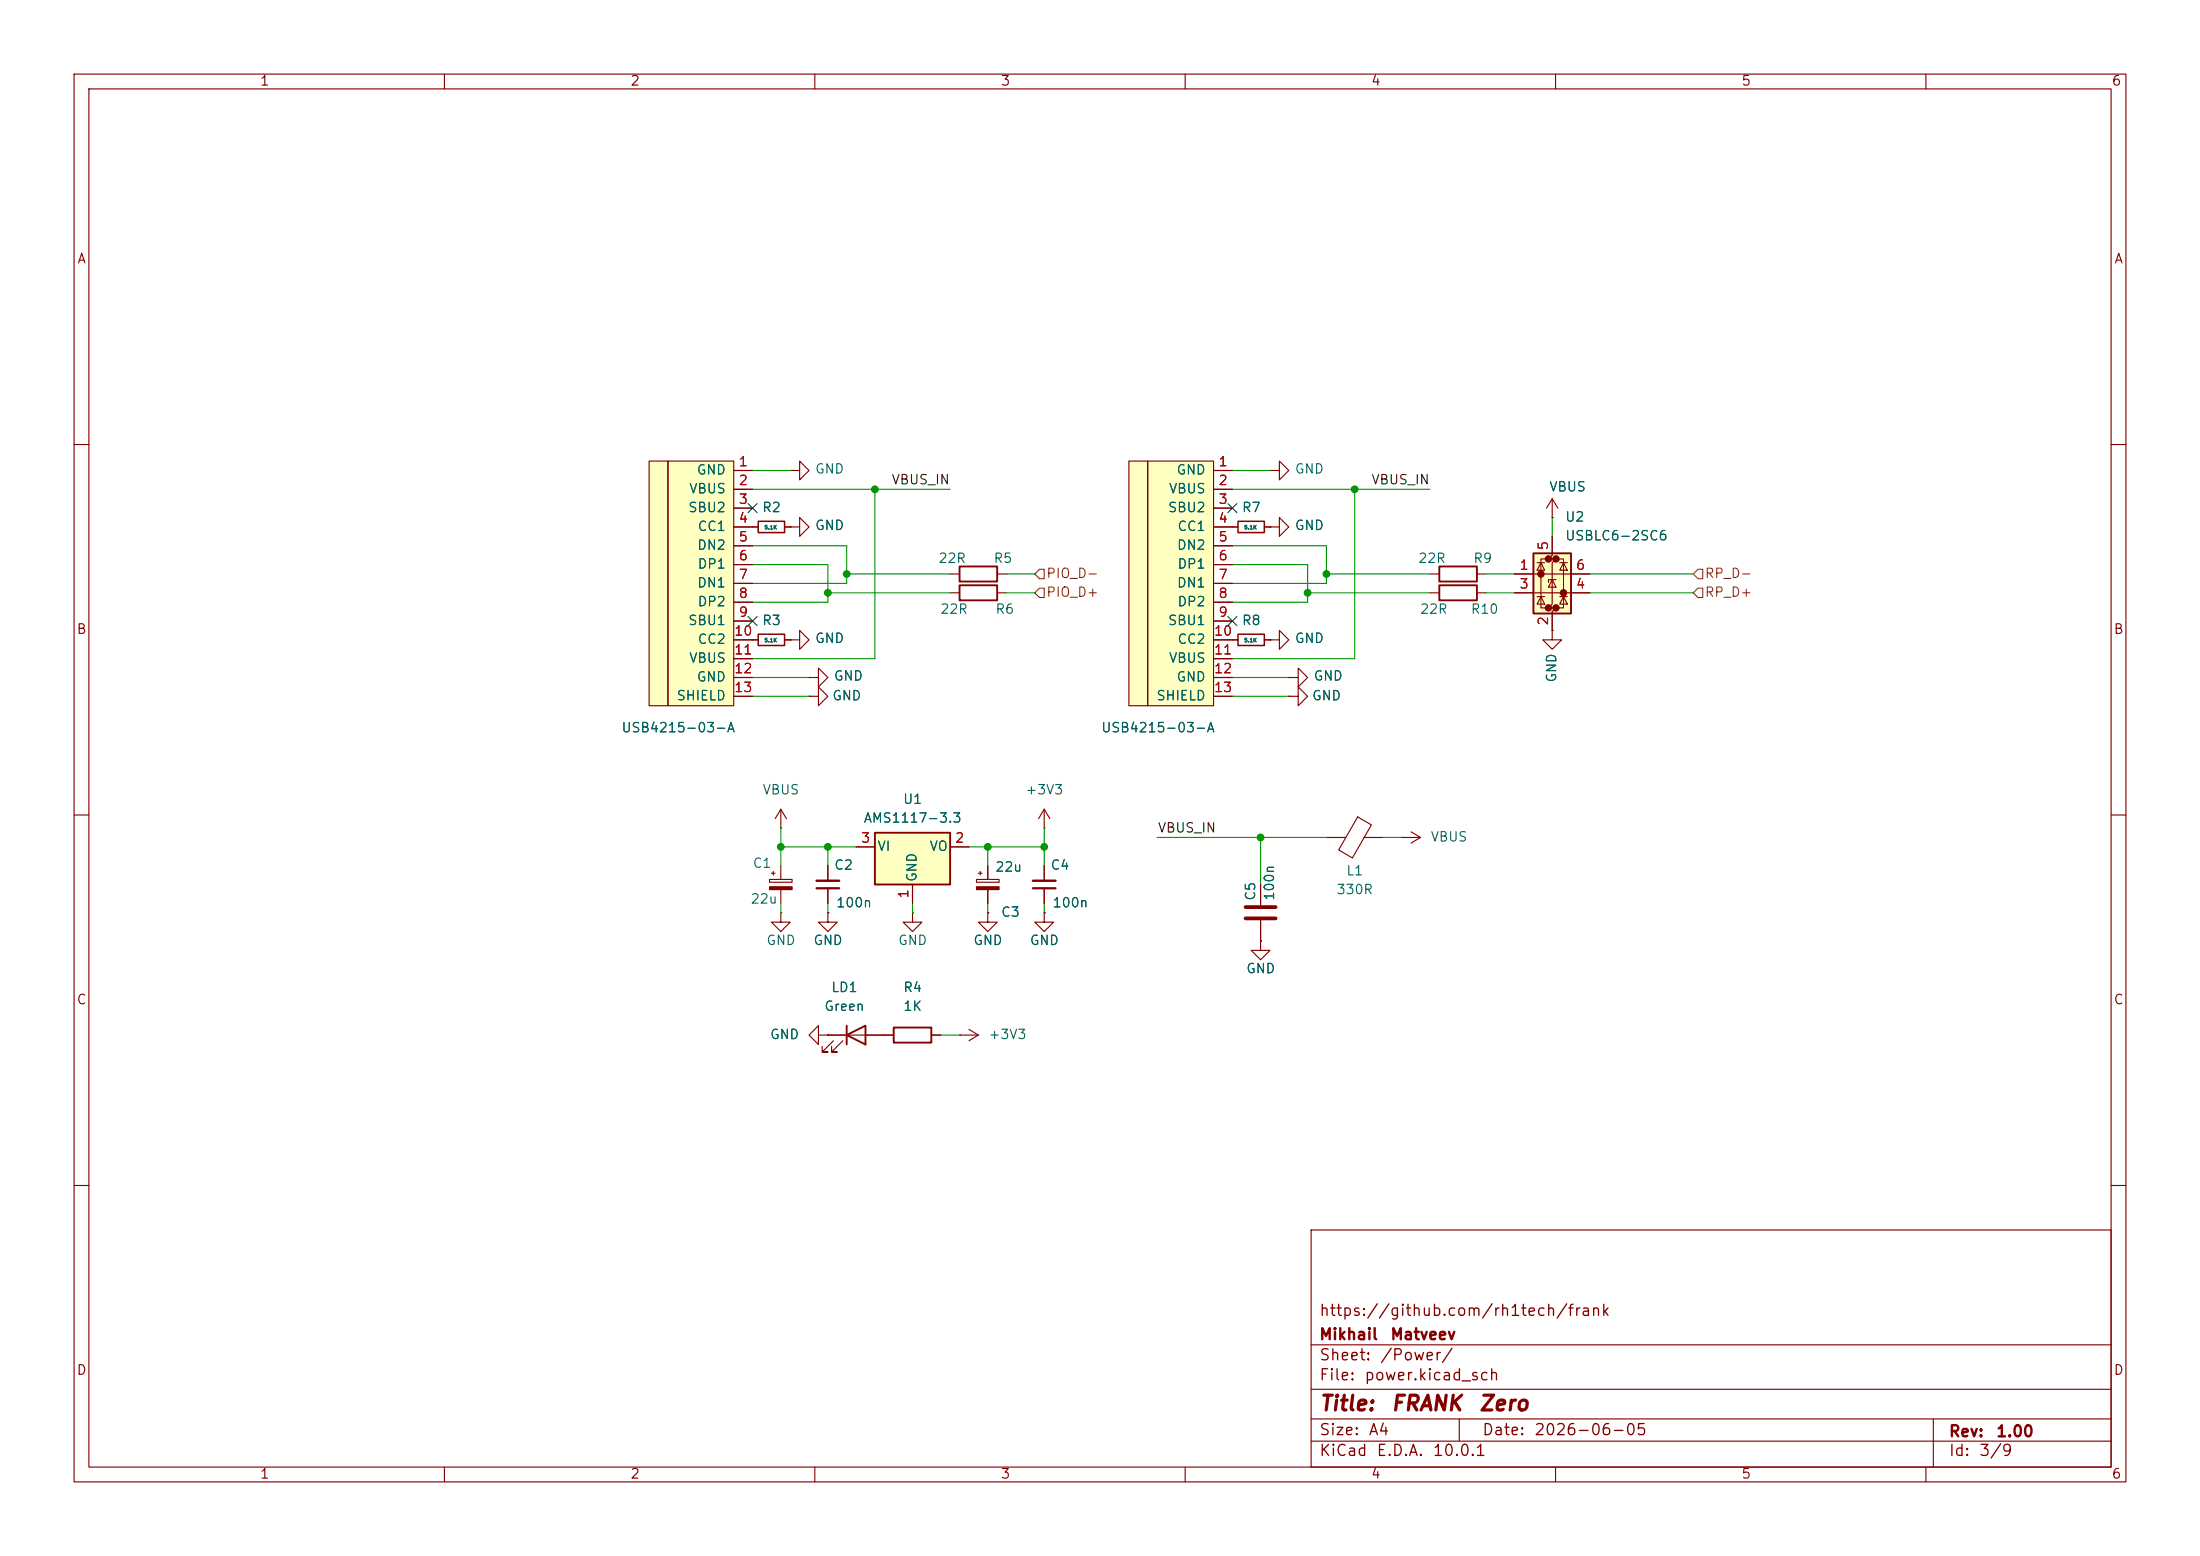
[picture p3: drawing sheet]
<svg xmlns="http://www.w3.org/2000/svg" width="297mm" height="210mm" viewBox="0 0 297 210" stroke-linecap="round" stroke-linejoin="round" font-family="sans-serif">
<g fill="none" stroke="#840000" stroke-width=".15">
<path d="M10 10h277v190h-277zM12 12h273v186h-273zM60 10v2M110 10v2M160 10v2M210 10v2M260 10v2M10 60h2M166.4 71.1h.7M170.7 71.1h.7M171.4 71.1h1.3v-1.2l1.3 1.2-1.3 1.3v-1.3M171.4 71.1h.1"/>
<path d="M285 60h2M109.2 91.4h1.3v-1.2l1.3 1.2-1.3 1.3v-1.3M109.2 91.4h.1M174 91.4h1.3v-1.2l1.2 1.2-1.2 1.3v-1.3M174 91.4h.1M174 94h1.3v-1.3l1.2 1.3-1.2 1.3v-1.3M174 94h.1M10 110h2M179.1 113h2.6M183.3 110.3l1.8 1-2.5 4.5-1.9-1.1zM184.1 113h2.6M189.2 113h.1"/>
<path d="M189.2 113h2.6M190.5 112.3l1.3 .7M191.8 113l-1.3 .8M285 110h2M105.4 123.2v1.3h1.3l-1.3 1.2-1.3-1.2h1.3M105.4 123.2h.1M110.5 139.7v-1.3l-1.3 1.3 1.3 1.3v-1.3h1.3M111.8 123.2v1.3h1.2l-1.2 1.2-1.3-1.2h1.3M111.8 123.2h.1M111.8 139.7h.1M111.8 139.7h8.8M123.2 123.2v1.3h1.3l-1.3 1.2-1.3-1.2h1.3"/>
<path d="M123.2 123.2h.1M125.7 139.7h1.3M129.5 139.7h.1M129.5 139.7h2.6M130.8 138.9l1.3 .8M132.1 139.7l-1.3 .8M112.5 140.5l-1.5 1.5h.8h-.8v-.8M113.8 140.5l-1.5 1.5h.7h-.7v-.8M10 160h2M177 166h108v32h-108zM285 160h2M60 198v2"/>
<path d="M110 198v2M160 198v2M177 194.5h108M177 191.5h108M177 187.5h108M177 181.5h108M197 191.5v3M210 198v2M260 198v2M261 191.5v6.5"/>
</g>
<path d="M167.1 70.4h3.6v1.5h-3.6z" fill="none" stroke="#840000" stroke-width=".2"/>
<path d="M114.3 139.7l2.5-1.3v2.6zM114.3 138.4v2.6M120.6 138.7h5.1v2h-5.1z" fill="none" stroke="#840000" stroke-width=".25"/>
<path d="M118.1 112.4h10.2v7h-10.2z" fill="#ffffc2"/>
<path d="M118.1 112.4h10.2v7h-10.2z" fill="none" stroke="#840000" stroke-width=".25"/>
<g fill="none" stroke="#840000" stroke-width=".15">
<path d="M209.5 69.9h.1M209.5 67.3l-.7 1.3M209.5 67.3l.8 1.3M209.5 67.3v2.6M166.4 86.4h.7M170.7 86.4h.7M171.4 86.4h1.3v-1.3l1.3 1.3-1.3 1.2v-1.2M171.4 86.4h.1M103.9 118.7h3v.4h-3zM104.1 117.9h.5M104.4 117.6v.5M105.4 111.8h.1"/>
<path d="M105.4 109.2l-.8 1.3M105.4 109.2l.8 1.3M105.4 109.2v2.6M105.4 116.8v1.9M111.8 116.8v2.1M111.8 119.9v2M115.6 114.3h2.5M123.2 119.4v2.5M128.3 114.3h2.5M105.4 120.1v1.8"/>
</g>
<path d="M110.2 119.9h3.1" fill="none" stroke="#840000" stroke-width=".3"/>
<path d="M110.2 118.9h3.1" fill="none" stroke="#840000" stroke-width=".33"/>
<path d="M167.1 85.6h3.6v1.5h-3.6z" fill="none" stroke="#840000" stroke-width=".2"/>
<path d="M103.9 119.7h3v.4h-3z" fill="#840000" stroke="#840000" stroke-width=".15"/>
<path d="M207 74.7h5.1v8.1h-5.1z" fill="#ffffc2"/>
<g fill="#840000" stroke="#840000" stroke-width=".51">
<circle cx="208" cy="77.5" r=".25"/>
<circle cx="209" cy="75.4" r=".25"/>
<circle cx="209" cy="82" r=".25"/>
<circle cx="210.1" cy="75.4" r=".25"/>
<circle cx="210.1" cy="82" r=".25"/>
<circle cx="211.1" cy="80" r=".25"/>
</g>
<g fill="none" stroke="#840000" stroke-width=".15">
<path d="M106.7 71.1h1.2v-1.2l1.3 1.2-1.3 1.3v-1.3M106.7 71.1h.1M193 77.5h1.3M199.4 77.5h1.3M204.5 77.5h10.1M207.5 75.9h1M208 75.9l.5 1.1h-1zM209 75.4h-1v6.6h1M209.5 72.4v2.5l-.5 .5h1.1l-.6 .5v5.6l-.5 .5h1.1l-.6 .6v2.5M209.5 78.2l.6 1h-1.1zM210.1 78.2h-1.1v.4M210.1 75.4h1v6.6h-1"/>
<path d="M210.6 75.9h1M211.1 75.9l.5 1.1h-1zM193 80h1.3M199.4 80h1.3M204.5 80h10.1M207.5 80.5h1M208 80.5l.5 1h-1zM209.5 85.1v1.3h1.3l-1.3 1.2-1.2-1.2h1.2M209.5 85.1h.1M210.6 80.5h1M211.1 80.5l.5 1h-1zM170.2 119.4v2.8"/>
<path d="M133.3 123.2v1.3h1.3l-1.3 1.2-1.2-1.2h1.2M133.3 123.2h.1M141 123.2v1.3h1.2l-1.2 1.2-1.3-1.2h1.3M141 123.2h.1M170.2 127v1.3h1.2l-1.2 1.2-1.3-1.2h1.3M170.2 127h.1M170.2 124.2v2.8"/>
</g>
<path d="M194.3 76.5h5.1v2h-5.1zM194.3 79h5.1v2h-5.1zM207 74.7h5.1v8.1h-5.1z" fill="none" stroke="#840000" stroke-width=".25"/>
<path d="M168.1 122.4h4.1M168.1 124h4.1" fill="none" stroke="#840000" stroke-width=".51"/>
<g fill="#ffffc2">
<path d="M152.4 62.2h2.5v33.1h-2.5z"/>
<path d="M154.9 62.2h8.9v33.1h-8.9z"/>
</g>
<g fill="none" stroke="#840000" stroke-width=".15">
<path d="M106.7 63.5h1.2v-1.3l1.3 1.3-1.3 1.3v-1.3M106.7 63.5h.1M128.3 77.5h1.2M134.6 77.5h1.3M152.4 62.2h2.5v33.1h-2.5zM154.9 62.2h8.9v33.1h-8.9zM163.8 63.5h2.6M163.8 66h2.6M163.8 68.6h2.6M163.8 71.1h2.6M163.8 73.7h2.6M163.8 76.2h2.6"/>
<path d="M163.8 78.7h2.6M171.4 63.5h1.3v-1.3l1.3 1.3-1.3 1.3v-1.3M171.4 63.5h.1M128.3 80h1.2M134.6 80h1.3M163.8 81.3h2.6M163.8 83.8h2.6M163.8 86.4h2.6M163.8 88.9h2.6M163.8 91.4h2.6M163.8 94h2.6M131.8 118.7h3.1v.4h-3.1z"/>
<path d="M132.1 117.9h.5M132.3 117.6v.5M133.3 116.8v1.9M141 111.8h.1M141 109.2v2.6M141 116.8v2.1M141 119.9v2M141 109.2l-.8 1.3M141 109.2l.7 1.3M133.3 120.1v1.8"/>
</g>
<path d="M129.5 79h5.1v2h-5.1zM129.5 76.5h5.1v2h-5.1z" fill="none" stroke="#840000" stroke-width=".25"/>
<path d="M131.8 119.7h3.1v.4h-3.1z" fill="#840000" stroke="#840000" stroke-width=".15"/>
<path d="M139.4 119.9h3.1" fill="none" stroke="#840000" stroke-width=".3"/>
<path d="M139.4 118.9h3.1" fill="none" stroke="#840000" stroke-width=".33"/>
<g fill="#ffffc2">
<path d="M87.6 62.2h2.6v33.1h-2.6z"/>
<path d="M90.2 62.2h8.9v33.1h-8.9z"/>
</g>
<g fill="none" stroke="#840000" stroke-width=".15">
<path d="M87.6 62.2h2.6v33.1h-2.6zM90.2 62.2h8.9v33.1h-8.9zM99.1 63.5h2.5M99.1 66h2.5M99.1 68.6h2.5M99.1 71.1h3.3M99.1 73.7h2.5M99.1 76.2h2.5M99.1 78.7h2.5M105.9 71.1h.8M106.7 71.1h.1M163.8 63.5h2.6"/>
<path d="M163.8 66h2.6M163.8 68.6h2.6M163.8 71.1h3.3M163.8 73.7h2.6M163.8 76.2h2.6M163.8 78.7h2.6M170.7 71.1h.7M171.4 71.1h.1M204.5 77.5h2.5M209.5 69.9h.1M209.5 72.4v2.5M212.1 77.5h2.5"/>
<path d="M99.1 81.3h2.5M99.1 83.8h2.5M99.1 86.4h3.3M99.1 88.9h2.5M99.1 91.4h2.5M99.1 94h2.5M105.9 86.4h.8M106.7 86.4h1.2v-1.3l1.3 1.3-1.3 1.2v-1.2M106.7 86.4h.1M109.2 94h1.3v-1.3l1.3 1.3-1.3 1.3v-1.3M109.2 94h.1M109.2 91.4h.1"/>
<path d="M163.8 81.3h2.6M163.8 83.8h2.6M163.8 86.4h3.3M163.8 88.9h2.6M163.8 91.4h2.6M163.8 94h2.6M170.7 86.4h.7M171.4 86.4h.1M174 94h.1M174 91.4h.1M204.5 80h2.5M209.5 85.1h.1"/>
<path d="M209.5 82.6v2.5M212.1 80h2.5M111.8 116.8v2.1M111.8 119.9v2M115.6 114.3h2.5M123.2 119.4v2.5M128.3 114.3h2.5M133.3 116.8v1.9M141 116.8v2.1M141 119.9v2M170.2 119.4v2.8M111.8 123.2h.1"/>
<path d="M111.8 139.7h.1M111.8 139.7h2.5M116.8 139.7h3.8M125.7 139.7h1.3M133.3 123.2h.1M133.3 120.1v1.8M141 123.2h.1M170.2 127h.1M170.2 124.2v2.8"/>
</g>
<path d="M102.4 70.4h3.5v1.5h-3.5zM102.4 85.6h3.5v1.5h-3.5z" fill="none" stroke="#840000" stroke-width=".2"/>
<path d="M140.3 76.8h.7v1.3h-.7l-.6-.6zM140.3 79.4h.7v1.2h-.7l-.6-.6zM229.2 76.8h.7v1.3h-.7l-.6-.6zM229.2 79.4h.7v1.2h-.7l-.6-.6z" fill="none" stroke="#725600" stroke-width=".15"/>
<g fill="none" stroke="#009600" stroke-width=".15">
<path d="M101.6 63.5h5.1M101.6 76.2h10.2v5.1h-10.2M101.6 66h26.7M101.6 73.7h12.7v5h-12.7M114.3 77.5h14M118.1 66v22.9h-16.5M135.9 77.5h3.8M166.4 73.7h12.7v5h-12.7M166.4 63.5h5M166.4 76.2h10.1v5.1h-10.1M166.4 66h26.6M179.1 77.5h13.9"/>
<path d="M182.9 66v22.9h-16.5M200.7 77.5h3.8M209.5 69.9v2.5M214.6 77.5h14M101.6 91.4h7.6M101.6 94h7.6M111.8 80h16.5M135.9 80h3.8M166.4 91.4h7.6M166.4 94h7.6M176.5 80h16.5M200.7 80h3.8"/>
<path d="M214.6 80h14M105.4 114.3h10.2M105.4 111.8v5M111.8 114.3v2.5M130.8 114.3h10.2M133.3 114.3v2.5M141 111.8v5M156.2 113h22.9M170.2 113v6.4M186.7 113h2.5M105.4 121.9v1.3M111.8 121.9v1.3"/>
<path d="M123.2 121.9v1.3M127 139.7h2.5M133.3 121.9v1.3M141 121.9v1.3"/>
</g>
<path d="M101 68l1.2 1.2M102.2 68l-1.2 1.2M165.8 68l1.2 1.2M167 68l-1.2 1.2M101 83.2l1.2 1.2M102.2 83.2l-1.2 1.2M165.8 83.2l1.2 1.2M167 83.2l-1.2 1.2" fill="none" stroke="#000084" stroke-width=".15"/>
<g fill="#009600" stroke="#009600" stroke-width=".14">
<circle cx="105.4" cy="114.3" r=".46"/>
<circle cx="111.8" cy="114.3" r=".46"/>
<circle cx="170.2" cy="113" r=".46"/>
<circle cx="133.3" cy="114.3" r=".46"/>
<circle cx="141" cy="114.3" r=".46"/>
<circle cx="118.1" cy="66" r=".46"/>
<circle cx="111.8" cy="80" r=".46"/>
<circle cx="114.3" cy="77.5" r=".46"/>
<circle cx="182.9" cy="66" r=".46"/>
<circle cx="179.1" cy="77.5" r=".46"/>
<circle cx="176.5" cy="80" r=".46"/>
</g>
<g font-size="2" fill="#840000">
<text x="178" y="190.9">Title:</text>
<text x="187.7" y="190.9">FRANK</text>
<text x="199.5" y="190.9">Zero</text>
</g>
<g font-size="1.5" fill="#840000">
<text x="178" y="178">https://github.com/rh1tech/frank</text>
<text x="178" y="184">Sheet:</text>
<text x="178" y="181.2">Mikhail</text>
<text x="186.2" y="184">/Power/</text>
<text x="187.6" y="181.2">Matveev</text>
<text x="178" y="186.7">File:</text>
<text x="184.1" y="186.7">power.kicad_sch</text>
<text x="178" y="196.9">KiCad</text>
<text x="178" y="194.1">Size:</text>
<text x="184.7" y="194.1">A4</text>
<text x="185.7" y="196.9">E.D.A.</text>
<text x="193.3" y="196.9">10.0.1</text>
<text x="200" y="194.1">Date:</text>
<text x="207" y="194.1">2026-06-05</text>
<text x="263" y="194.3">Rev:</text>
<text x="263" y="196.9">Id:</text>
<text x="267.1" y="196.9">3/9</text>
<text x="269.4" y="194.3">1.00</text>
</g>
<g font-size="1.3" fill="#840000">
<text x="35" y="11.9">1</text>
<text x="85" y="11.9">2</text>
<text x="135" y="11.9">3</text>
<text x="185" y="11.9">4</text>
<text x="235" y="11.9">5</text>
<text x="285" y="11.9">6</text>
<text x="10.3" y="35.9">A</text>
<text x="285.3" y="35.9">A</text>
<text x="10.3" y="85.9">B</text>
<text x="285.3" y="85.9">B</text>
<text x="10.3" y="135.9">C</text>
<text x="285.3" y="135.9">C</text>
<text x="10.3" y="185.9">D</text>
<text x="285.3" y="185.9">D</text>
<text x="35" y="199.9">1</text>
<text x="85" y="199.9">2</text>
<text x="135" y="199.9">3</text>
<text x="185" y="199.9">4</text>
<text x="235" y="199.9">5</text>
<text x="285" y="199.9">6</text>
</g>
<g font-size="1.3" fill="#006464">
<text x="94" y="64.4">GND</text>
<text x="109.9" y="64.2">GND</text>
<text x="158.7" y="64.4">GND</text>
<text x="174.7" y="64.2">GND</text>
<text x="92.8" y="69.4">SBU2</text>
<text x="92.9" y="66.9">VBUS</text>
<text x="94.1" y="72">CC1</text>
<text x="102.8" y="69.4">R2</text>
<text x="109.9" y="71.9">GND</text>
<text x="157.6" y="69.4">SBU2</text>
<text x="157.7" y="66.9">VBUS</text>
<text x="158.9" y="72">CC1</text>
<text x="167.6" y="69.4">R7</text>
<text x="174.7" y="71.9">GND</text>
<text x="209.1" y="66.6">VBUS</text>
<text x="211.2" y="70.7">U2</text>
<text x="94" y="74.5">DN2</text>
<text x="94.1" y="77.1">DP1</text>
<text x="126.6" y="76.3">22R</text>
<text x="134" y="76.3">R5</text>
<text x="158.8" y="74.5">DN2</text>
<text x="158.9" y="77.1">DP1</text>
<text x="191.3" y="76.3">22R</text>
<text x="198.8" y="76.3">R9</text>
<text x="211.2" y="73.3">USBLC6-2SC6</text>
<text x="94" y="79.6">DN1</text>
<text x="94.1" y="82.1">DP2</text>
<text x="126.8" y="83.2">22R</text>
<text x="134.3" y="83.2">R6</text>
<text x="158.8" y="79.6">DN1</text>
<text x="158.9" y="82.1">DP2</text>
<text x="191.6" y="83.2">22R</text>
<text x="198.5" y="83.2">R10</text>
<text x="92.8" y="84.7">SBU1</text>
<text x="92.9" y="89.8">VBUS</text>
<text x="94.1" y="87.2">CC2</text>
<text x="102.8" y="84.7">R3</text>
<text x="109.9" y="87.1">GND</text>
<text x="157.6" y="84.7">SBU1</text>
<text x="157.7" y="89.8">VBUS</text>
<text x="158.9" y="87.2">CC2</text>
<text x="167.6" y="84.7">R8</text>
<text x="174.7" y="87.1">GND</text>
<text x="91.2" y="94.8">SHIELD</text>
<text x="94" y="92.3">GND</text>
<text x="112.3" y="94.8">GND</text>
<text x="112.5" y="92.2">GND</text>
<text x="156" y="94.8">SHIELD</text>
<text x="158.7" y="92.3">GND</text>
<text x="177" y="94.8">GND</text>
<text x="177.3" y="92.2">GND</text>
<text x="210.4" y="92.2" transform="rotate(-90 210.4 92.2)">GND</text>
<text x="83.8" y="99.2">USB4215-03-A</text>
<text x="148.6" y="99.2">USB4215-03-A</text>
<text x="102.9" y="107.5">VBUS</text>
<text x="138.3" y="107.5">+3V3</text>
<text x="116.5" y="111.4">AMS1117-3.3</text>
<text x="121.8" y="108.8">U1</text>
<text x="193" y="113.9">VBUS</text>
<text x="101.5" y="117.4">C1</text>
<text x="112.5" y="117.7">C2</text>
<text x="118.4" y="115.2">VI</text>
<text x="124.1" y="119.1" transform="rotate(-90 124.1 119.1)">GND</text>
<text x="125.4" y="115.2">VO</text>
<text x="134.3" y="118">22u</text>
<text x="141.7" y="117.7">C4</text>
<text x="181.7" y="118.5">L1</text>
<text x="101.2" y="122.3">22u</text>
<text x="112.8" y="122.8">100n</text>
<text x="135.1" y="124.1">C3</text>
<text x="142" y="122.8">100n</text>
<text x="169.8" y="121.7" transform="rotate(-90 169.8 121.7)">C5</text>
<text x="172.3" y="121.7" transform="rotate(-90 172.3 121.7)">100n</text>
<text x="180.3" y="121">330R</text>
<text x="103.4" y="127.9">GND</text>
<text x="109.7" y="127.9">GND</text>
<text x="121.2" y="127.9">GND</text>
<text x="131.3" y="127.9">GND</text>
<text x="138.9" y="127.9">GND</text>
<text x="168.1" y="131.7">GND</text>
<text x="111.2" y="136.8">Green</text>
<text x="112.1" y="134.2">LD1</text>
<text x="121.8" y="134.2">R4</text>
<text x="121.8" y="136.8">1K</text>
<text x="103.9" y="140.6">GND</text>
<text x="133.4" y="140.6">+3V3</text>
</g>
<g font-size="1.3" fill="#a90000">
<text x="99.6" y="63.2">1</text>
<text x="99.6" y="65.8">2</text>
<text x="164.4" y="63.2">1</text>
<text x="164.4" y="65.8">2</text>
<text x="99.6" y="68.3">3</text>
<text x="99.6" y="70.9">4</text>
<text x="164.4" y="68.3">3</text>
<text x="164.4" y="70.9">4</text>
<text x="99.6" y="73.4">5</text>
<text x="99.6" y="75.9">6</text>
<text x="164.4" y="73.4">5</text>
<text x="164.4" y="75.9">6</text>
<text x="205" y="77.2">1</text>
<text x="209.3" y="74.4" transform="rotate(-90 209.3 74.4)">5</text>
<text x="212.7" y="77.2">6</text>
<text x="99.6" y="78.5">7</text>
<text x="99.6" y="81">8</text>
<text x="99.6" y="83.6">9</text>
<text x="164.4" y="78.5">7</text>
<text x="164.4" y="81">8</text>
<text x="164.4" y="83.6">9</text>
<text x="205" y="79.8">3</text>
<text x="212.7" y="79.8">4</text>
<text x="99" y="86.1">10</text>
<text x="99" y="88.6">11</text>
<text x="163.8" y="86.1">10</text>
<text x="163.8" y="88.6">11</text>
<text x="209.3" y="84.5" transform="rotate(-90 209.3 84.5)">2</text>
<text x="99" y="91.2">12</text>
<text x="99" y="93.7">13</text>
<text x="163.8" y="91.2">12</text>
<text x="163.8" y="93.7">13</text>
<text x="116.1" y="114">3</text>
<text x="128.8" y="114">2</text>
<text x="122.9" y="121.4" transform="rotate(-90 122.9 121.4)">1</text>
</g>
<g font-size="1.3" fill="#0f0f0f">
<text x="120.3" y="65.7">VBUS_IN</text>
<text x="185" y="65.7">VBUS_IN</text>
<text x="156.2" y="112.7">VBUS_IN</text>
</g>
<g font-size="1.3" fill="#725600">
<text x="141.2" y="78.3">PIO_D-</text>
<text x="141.2" y="80.9">PIO_D+</text>
<text x="230.1" y="78.3">RP_D-</text>
<text x="230.1" y="80.9">RP_D+</text>
</g>
<g font-size=".5" fill="#006464">
<text x="103.1" y="71.6">5.1K</text>
<text x="167.9" y="71.6">5.1K</text>
<text x="103.1" y="86.8">5.1K</text>
<text x="167.9" y="86.8">5.1K</text>
</g>
</svg>
